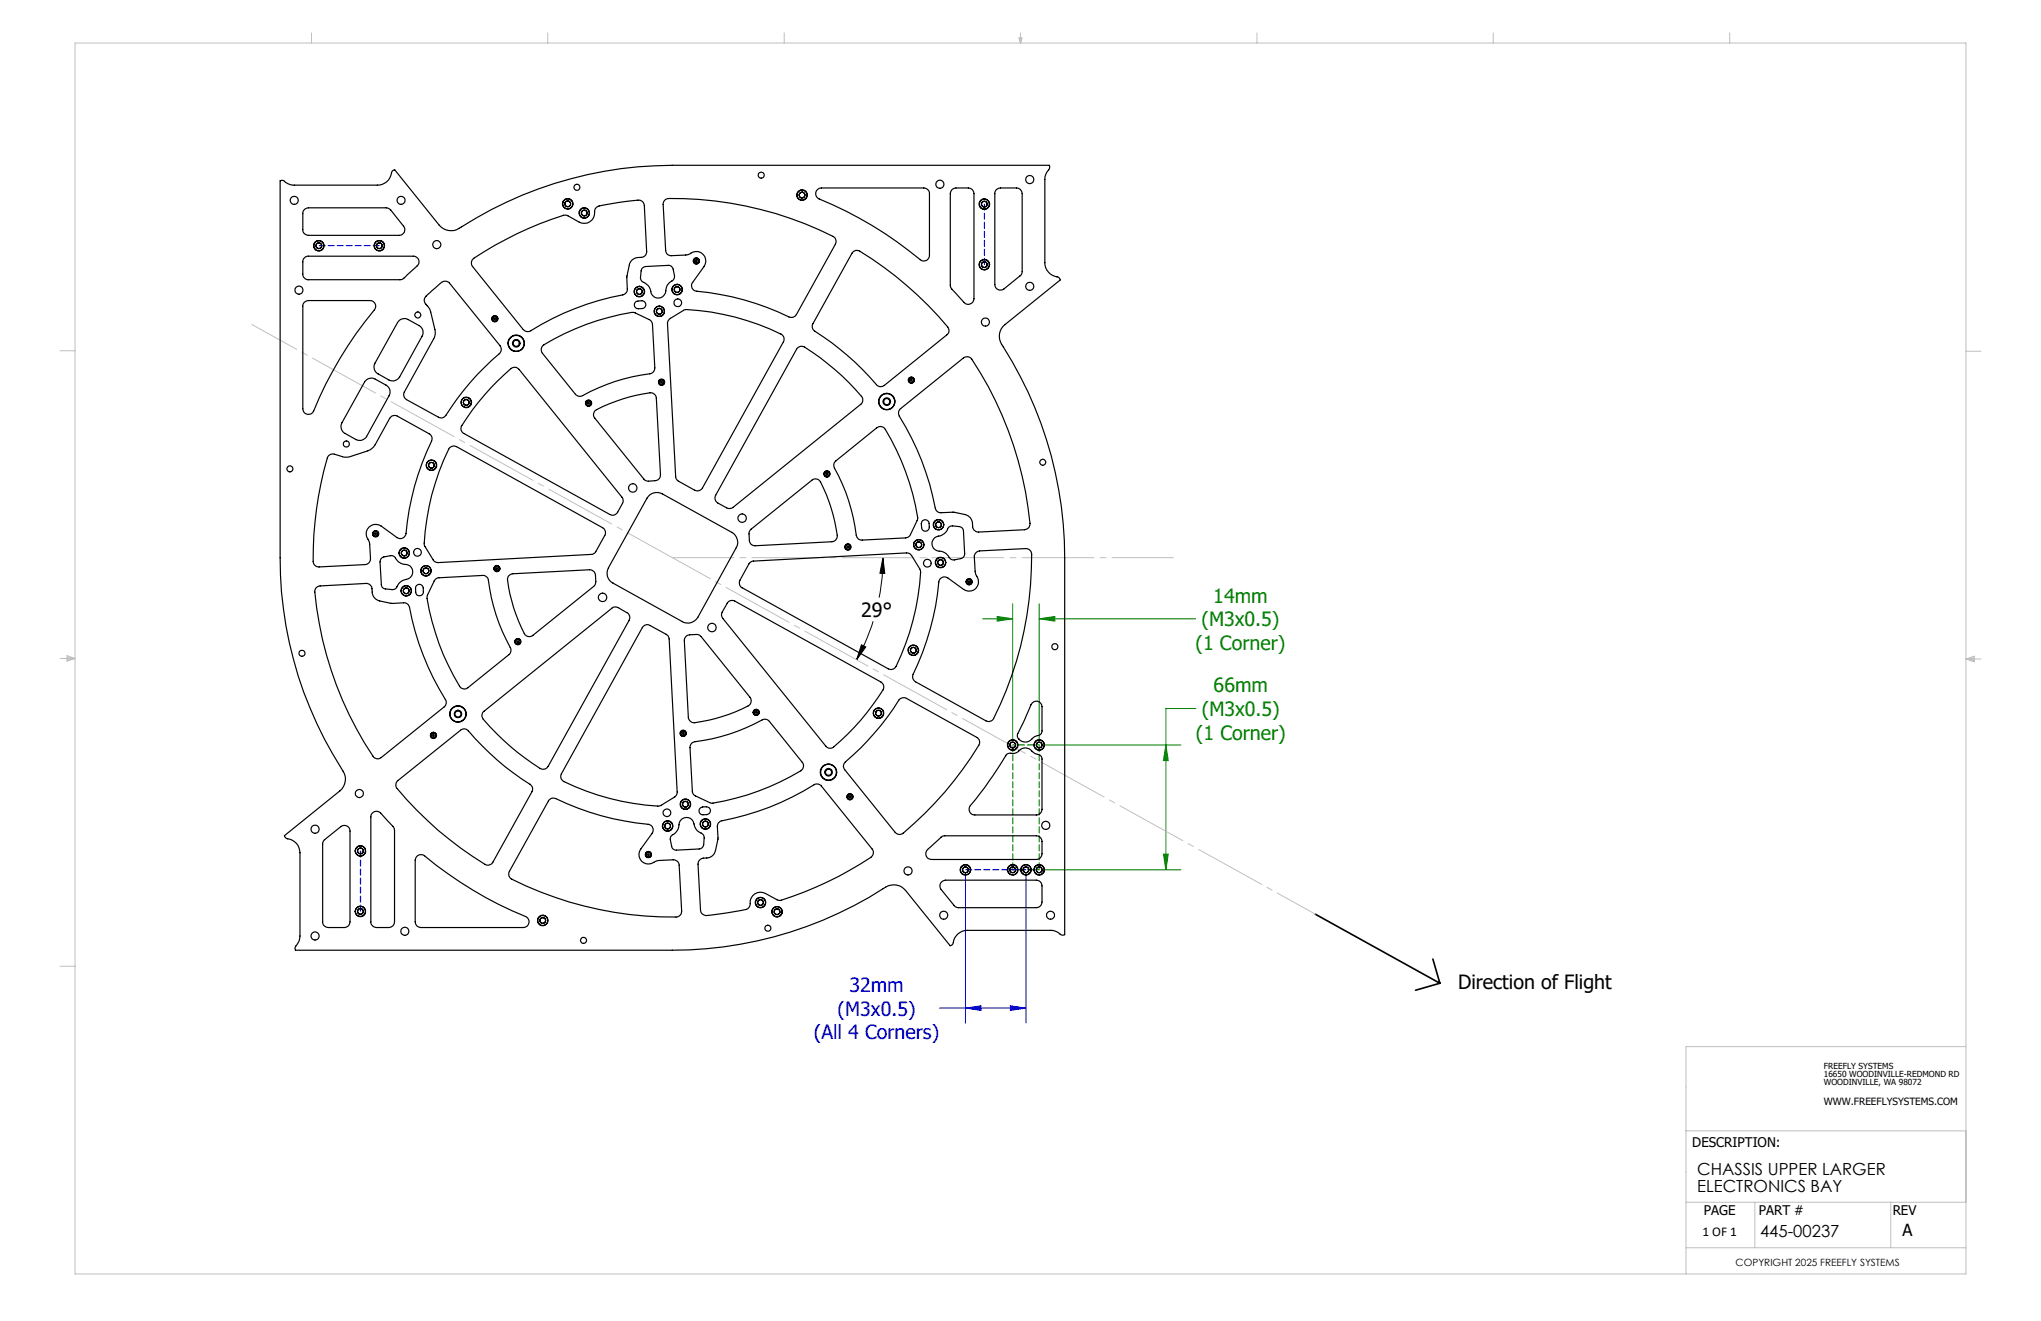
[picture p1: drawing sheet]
<svg xmlns="http://www.w3.org/2000/svg" width="432mm" height="279mm" viewBox="0 0 432 279" stroke-linecap="round" stroke-linejoin="round" font-family="sans-serif">
<path d="M186.8 118l.4 3.3-1-.1zM186.8 118a39.1 39.1 0 0 1-.8 8.4M182.2 136.4l1 .4-2 2.8zM184.7 131.4a42.9 42.9 0 0 1-3.5 8.2" fill="none" stroke="#000" stroke-width=".21"/>
<path d="M207.9 130.9h6.3M211 130.4l3.2 .5-3.2 .5zM214.2 127.7v28.6M219.9 127.7v28.6M219.9 130.9h33M219.9 130.9l3.3-.5v1zM221.1 157.6h28.7M246.7 157.6l.5 3.3h-1.1zM253 149.9h-6.3v34.1M221.1 184h28.7M246.1 180.7h1.1l-.5 3.3z" fill="none" stroke="#008000" stroke-width=".21"/>
<path d="M204.3 185.2v31.2M217.1 185.2v31.2M198.7 213.2h18.4M204.3 213.2l3.2-.5v1zM213.7 212.7l3.4 .5-3.4 .5z" fill="none" stroke="#00f" stroke-width=".21"/>
<path d="M278.3 193.4l26.3 14.6M303.1 202.8l1.5 5.2M304.6 208l-5.1 1.4" fill="none" stroke="#000" stroke-width=".35"/>
<path d="M214.3 157.6h5.6M219.9 184h-5.6" fill="none" stroke="#008000" stroke-width=".25" stroke-dasharray="1.3 .6" stroke-dashoffset=".7"/>
<path d="M219.9 157.6v26.4M214.3 184v-26.4" fill="none" stroke="#008000" stroke-width=".25" stroke-dasharray="1.3 .6" stroke-dashoffset="-.2"/>
<path d="M142.3 118l136 75.3" fill="none" stroke="#c0c0c0" stroke-width=".21" stroke-dasharray="15.2 1.3 1.3 1.3" stroke-dashoffset="6.1"/>
<path d="M142.3 118h106" fill="none" stroke="#c0c0c0" stroke-width=".21" stroke-dasharray="15.2 1.3 1.3 1.3" stroke-dashoffset="2.3"/>
<path d="M142.3 118l-89-49.4" fill="none" stroke="#c0c0c0" stroke-width=".21" stroke-dasharray="15.2 1.3 1.3 1.3" stroke-dashoffset="4.4"/>
<g fill="none" stroke="#c0c0c0" stroke-width=".21">
<path d="M15.9 9.1h400v260.4h-400zM65.9 6.9v2.2M115.9 6.9v2.2M165.9 6.9v2.2M215.6 8h.6l-.3 1.1zM215.7 8l.2 1.1M215.9 6.9v2.2M216 8l-.1 1.1M265.9 6.9v2.2M315.9 6.9v2.2M365.9 6.9v2.2M12.7 74.2h3.2"/>
<path d="M415.9 74.3h3.2M12.7 139.3h3.2M14.2 139.1l1.7 .2M14.2 138.7l1.7 .6-1.7 .5zM15.9 139.3l-1.7 .3M415.9 139.4h3.2M415.9 139.4l1.8-.6v1.2zM415.9 139.4l1.8 .3M417.7 139.2l-1.8 .2M12.7 204.4h3.2M356.7 239.2h59.2M415.9 221.4h-59.2v48.1"/>
<path d="M356.7 254.3h59.2M371.3 254.3v9.6M400 254.3v9.6M356.7 263.9h59.2"/>
</g>
<path d="M67.5 52h12.8M208.3 43.2v12.8M76.3 180v12.8M204.3 184h12.8" fill="none" stroke="#00f" stroke-width=".25" stroke-dasharray="1.3 .6" stroke-dashoffset="-.1"/>
<path d="M182.2 136.4l1 .4-2 2.8zM186.8 118l.4 3.3-1-.1z" fill="#000"/>
<path d="M246.7 157.6l.5 3.3h-1.1zM246.1 180.7h1.1l-.5 3.3zM211 130.4l3.2 .5-3.2 .5zM219.9 130.9l3.3-.5v1z" fill="#008000"/>
<path d="M204.3 213.2l3.2-.5v1zM213.7 212.7l3.4 .5-3.4 .5z" fill="#00f"/>
<g fill="none" stroke="#000" stroke-width=".25">
<path d="M59.3 38.2h.1a.84 .84 0 0 1 1 .4l1.6 .6h17.8a3.1 3.1 0 0 0 3.1-2.9l.6-.4 9.4 11.7a3.3 3.3 0 0 0 4.7 .4 83 83 0 0 1 44.6-13h79.8a1.14 1.14 0 0 1-.5 1.4l-.4 1.3v17.9a3.2 3.2 0 0 0 2.9 3.1l.3 .5-11.7 9.5a3.2 3.2 0 0 0-.3 4.7 83.4 83.4 0 0 1 12.9 44.6v79.7a1.11 1.11 0 0 1-1.3-.5l-1.4-.4h-17.9a3.3 3.3 0 0 0-3.1 2.9l-.5 .3-9.4-11.7a3.3 3.3 0 0 0-4.8-.3 82.7 82.7 0 0 1-44.6 13h-79.7v-.1a.87 .87 0 0 1 .3-1.1l.5-.7 .2-1.1v-17.6a3.3 3.3 0 0 0-3-3.1l-.3-.6 11.7-9.4a3.3 3.3 0 0 0 .3-4.7 82.3 82.3 0 0 1-12.9-44.6zM64.4 54.5l.6-.3h22.5a1.24 1.24 0 0 1 1.2 1 1.24 1.24 0 0 1-.8 1.4l-2.5 2.3-.6 .3h-19.5a1.2 1.2 0 0 1-1.2-1.2v-2.9zM64.4 44.3l.9-.3h16.7l.7 .4 2.7 3.4a1.17 1.17 0 0 1 .1 1.3 1.17 1.17 0 0 1-1 .7h-19.2a1.2 1.2 0 0 1-1.2-1.2v-3.7zM99.9 55a68.3 68.3 0 0 1 19.7-9.5l.5 .1 2.5 1.4a2.31 2.31 0 0 0 2.4-.3 2.31 2.31 0 0 0 .8-2.3l.4-.5a20.9 20.9 0 0 1 5.7-1.2l2-.3a2.32 2.32 0 0 1 1.8 .1l.4 .3 .2 .7 .5 9.7a1.15 1.15 0 0 1-1.1 1.2 2.18 2.18 0 0 0-2.6 1.7l-.5 2.3 .1 2.7a1.23 1.23 0 0 1-.9 1.3 58.4 58.4 0 0 0-19.9 7.7h-.7l-.5-.4-10.7-13.3-.3-.7zM135.8 56.8l.8-.4 4.8-.3a.98 .98 0 0 1 1 .8l.3 1.4a1.4 1.4 0 0 1-1.1 1.5l-.6 1.1a1.82 1.82 0 0 1-2.6 1.9 2.19 2.19 0 0 1-.9-1.8 3.8 3.8 0 0 0-1.8-1.6l-.2-.7zM140.6 42.4l.4-.3a73 73 0 0 1 35.6 8.2l.3 .6-.2 .7-8.2 14.9a1.21 1.21 0 0 1-1.6 .5 57.4 57.4 0 0 0-19.8-5.5 1.15 1.15 0 0 1-.6-1.8l2.4-3.3a2.05 2.05 0 0 0-.3-2.8 2.05 2.05 0 0 0-2.8 .2l-.7 .1-3 .2a1.14 1.14 0 0 1-1.3-1.1l-.5-9.7zM173 40l.8-.2h21.6a1.2 1.2 0 0 1 1.2 1.2v13a1.17 1.17 0 0 1-.6 1.1 1.17 1.17 0 0 1-1.3-.2 85 85 0 0 0-21.7-13 1.21 1.21 0 0 1 0-1.9zM180.4 53.4l.6-.4h.5a69.8 69.8 0 0 1 19.2 16.6v.7l-.4 .5-13.2 10.7a1.19 1.19 0 0 1-1.7-.1 63.9 63.9 0 0 0-13.4-11.7l-.2-.6 .2-.6zM201.4 40.1l.8-.3h2.7a1.2 1.2 0 0 1 1.2 1.2v22.2a1.27 1.27 0 0 1-1.1 1.2 1.27 1.27 0 0 1-1.4-.8l-2.3-2.5-.3-.6v-19.5zM210.8 40.1l.9-.3h3.4a1.2 1.2 0 0 1 1.2 1.2v16.6l-.4 .7-3.5 2.8a1.19 1.19 0 0 1-1.2 .1 1.19 1.19 0 0 1-.7-1v-19.5zM64.4 63.9l.9-.3h13a1.2 1.2 0 0 1 1.1 .7 1.2 1.2 0 0 1-.2 1.2 85 85 0 0 0-13.1 21.8 1.2 1.2 0 0 1-1.3 .3 1.2 1.2 0 0 1-.7-1.1v-22zM84.3 68l.5-.4 1-.2 2.9 1.5a1.6 1.6 0 0 1 .6 2.2l-4.7 8.6a1.7 1.7 0 0 1-2.3 .7l-2.3-1.3a1.67 1.67 0 0 1-.7-2.3z"/>
<path d="M90.5 62.3l.8-.8a8.5 8.5 0 0 1 2.8-2l.9 .2 10.8 13.4a1.24 1.24 0 0 1-.2 1.7 61 61 0 0 0-11.5 13.4l-.7 .2-.4-.1-7-3.8a1.21 1.21 0 0 1-.5-1.6l6.2-11.2a2.48 2.48 0 0 0 .3-2l-.9-3.7-.5-1.1a1.52 1.52 0 0 1-.1-2.6zM114.9 73.1a49.6 49.6 0 0 1 19.2-7l3.2 1.5a1.24 1.24 0 0 1 .7 1l.5 9.2a1.21 1.21 0 0 1-1 1.3 42 42 0 0 0-14.6 4.7l-.7-.1-.5-.3-6.9-8.7-.3-.9zM134.4 63.9a1.51 1.51 0 0 1 2.2 .2 .82 .82 0 0 1-.7 1.2h-.9a.82 .82 0 0 1-.7-.5 .82 .82 0 0 1 .1-.9zM141.6 67.6l3.2-2.1a46.2 46.2 0 0 1 20.8 5.4l.3 .7-.2 .7-17.1 30.9a1.21 1.21 0 0 1-1.6 .5l-3.6-2-.5-.8-1.7-32.5zM168.7 73.7l.6-.4h.5a43.4 43.4 0 0 1 11.1 9l1.3 1.5a1.2 1.2 0 0 1-.1 1.7l-27 21.8a1.26 1.26 0 0 1-1.4 .1l-1.8-1a1.24 1.24 0 0 1-.5-1.7zM69.6 96.3l.4-.2 .5-.1 2.2 .7h.8l4.3-1.3a3.2 3.2 0 0 0 1.6-1.3l3-5.6a1.21 1.21 0 0 1 1.7-.5l6.7 3.8a1.16 1.16 0 0 1 .5 1.5 56.9 56.9 0 0 0-5.5 19.8 1.22 1.22 0 0 1-1.8 .6l-3.4-2.4a2.02 2.02 0 0 0-2.6 .3 2.02 2.02 0 0 0 0 2.7l.2 .7 .2 3.1a1.21 1.21 0 0 1-1.2 1.3l-9.7 .5a1.21 1.21 0 0 1-1.2-1.2 71.4 71.4 0 0 1 3.2-22.3zM77.5 80.3l.9-.3h.7l2.6 1.5a1.6 1.6 0 0 1 .6 2.2l-4.7 8.6a1.7 1.7 0 0 1-2.3 .7l-2.3-1.3a1.67 1.67 0 0 1-.6-2.3l4.7-8.6zM95 94.8l.9-.5 .7 .2 30.9 17.1a1.19 1.19 0 0 1 .5 1.6l-2 3.6-.8 .5-32.5 1.7-.4-.1-.6-.3-2-3.4a52.1 52.1 0 0 1 5.3-20.4zM105.2 80.7l2.9-2.7a1.2 1.2 0 0 1 1.7 .1l21.8 27.1a1.2 1.2 0 0 1 .1 1.3l-1 1.8a1.18 1.18 0 0 1-1.7 .5l-30.9-17.1a1.15 1.15 0 0 1-.4-1.7 52.6 52.6 0 0 1 7.5-9.3zM125.8 87a30.6 30.6 0 0 1 12.2-3.9l.6 .4 .3 .7 .8 16.2a1.2 1.2 0 0 1-1.1 1.3l-1.5 .1-.8-.4-10.5-13-.2-.7zM176.8 97.5l8.7-7a1.21 1.21 0 0 1 1.8 .3 48.4 48.4 0 0 1 6.8 19l-1.5 3.3a1.24 1.24 0 0 1-1 .7l-9.2 .4a1.15 1.15 0 0 1-1.2-1 41.2 41.2 0 0 0-4.8-14.6l.1-.6zM190.4 86.6l13.4-10.9a1.21 1.21 0 0 1 1.8 .3 76.2 76.2 0 0 1 12.3 34.9l-.3 .7-.8 .4-9.8 .5a1.27 1.27 0 0 1-1.2-1.1 2.26 2.26 0 0 0-1.6-2.6l-2.4-.5-2.7 .1a1.16 1.16 0 0 1-1.2-.9 60.4 60.4 0 0 0-7.8-19.9v-.6z"/>
<path d="M80.6 118.2l.6-.4 1.4-.3a1.12 1.12 0 0 1 1.3 .8 2.7 2.7 0 0 0 2.3 1.2 1.63 1.63 0 0 1 1.1 1.8 1.63 1.63 0 0 1-1.7 1.3 3.3 3.3 0 0 0-1.9 1.9l-.6 .2-1.5-.1a.9 .9 0 0 1-.9-1l-.3-4.7zM137.5 104.7a2.46 2.46 0 0 1 2.6-.2l14.7 8.1a2.4 2.4 0 0 1 1 3.3l-8.2 14.7a2.43 2.43 0 0 1-3.2 .9l-14.7-8.2a2.35 2.35 0 0 1-1-3.2l8.2-14.7zM158.6 119l.7-.3 32.5-1.8a1.22 1.22 0 0 1 1.1 .6l1.8 3.3a49.1 49.1 0 0 1-5.4 20.5l-.7 .3-.7-.1-30.9-17.2a1.19 1.19 0 0 1-.4-1.6zM158.8 112l13-10.4a1.21 1.21 0 0 1 1.8 .4 32.1 32.1 0 0 1 3.5 11.7l-.4 .6-.7 .3-16.2 .8a1.15 1.15 0 0 1-1.3-1.1v-1.7zM195.1 110.2a.84 .84 0 0 1 .9-.2 .84 .84 0 0 1 .6 .7v.8a.81 .81 0 0 1-.8 .9 .81 .81 0 0 1-.8-.8l-.1-.8zM197.7 113.8l.4-.3a3.1 3.1 0 0 0 2.7-2l.6-.3 1.5 .2a.97 .97 0 0 1 .9 .9l.3 4.8a1.05 1.05 0 0 1-.8 1l-1.4 .3a1.15 1.15 0 0 1-1.2-.8 2.95 2.95 0 0 0-2.4-1.1 1.61 1.61 0 0 1-.6-2.7zM66.9 124.3l.8-.4 9.7-.5a1.21 1.21 0 0 1 1.3 1.1 2.19 2.19 0 0 0 1.6 2.6l2.6 .5 2.5-.1a1.22 1.22 0 0 1 1.2 1 58.5 58.5 0 0 0 7.8 19.8l-.1 .9-.3 .3-13.4 10.7a1.18 1.18 0 0 1-1.7-.3 74.2 74.2 0 0 1-12.3-35.2zM88.1 123.9a.84 .84 0 0 1 .9-.3 .84 .84 0 0 1 .5 .8l.1 .8a.81 .81 0 0 1-.8 .8 .81 .81 0 0 1-.9-.8v-.7zM92 122.6l.7-.4 9.4-.5a1.21 1.21 0 0 1 1.2 1.1 42 42 0 0 0 4.8 14.6l-.1 .6-.3 .5-8.7 7a1.18 1.18 0 0 1-1.8-.4 47.9 47.9 0 0 1-6.8-19zM107.6 121.8l.9-.4 16.2-.9a1.27 1.27 0 0 1 1.3 1.1v1.6l-.4 .8-12.9 10.4a1.2 1.2 0 0 1-1.8-.4 32.1 32.1 0 0 1-3.5-11.8zM136 132.5l.8-.4 .5 .1 3.6 2 .5 .4 .2 .5 1.7 32.4a1.22 1.22 0 0 1-.6 1.1l-3.2 1.9a49.1 49.1 0 0 1-20.6-5.5l-.3-.6 .2-.7zM145.1 134.7l.6-.4 1.6-.1 .9 .3 10.5 13a1.23 1.23 0 0 1-.4 1.8 31.3 31.3 0 0 1-11.8 3.5l-.6-.4-.3-.7-.8-16.2z"/>
<path d="M154 127.4l.6-.4 .9 .1 30.9 17.2a1.22 1.22 0 0 1 .4 1.6 48.5 48.5 0 0 1-10.8 12.3h-.7l-.6-.4-21.8-27a1.18 1.18 0 0 1-.1-1.3zM198.8 122.5l.2-.2a1.16 1.16 0 0 1 1.5-.1l3.4 2.5a2.04 2.04 0 0 0 2.7-.4 2.04 2.04 0 0 0-.2-2.8l-.3-3.7a1.27 1.27 0 0 1 1.2-1.3l9.7-.5a1.21 1.21 0 0 1 1.3 1.2 74.2 74.2 0 0 1-8.4 35.1l-.6 .3-.7-.1-14.9-8.3a1.28 1.28 0 0 1-.5-1.6 58 58 0 0 0 5.5-19.8zM102.2 150.6l27.2-21.9a1.17 1.17 0 0 1 1.4-.2l1.8 1.1a1.16 1.16 0 0 1 .5 1.6l-17.1 30.9a1.22 1.22 0 0 1-1.7 .4 48.1 48.1 0 0 1-12.3-10.8v-.5zM146.4 157.1l.2-.1a43.8 43.8 0 0 0 15-4.9l.6 .1 .6 .4 6.9 8.6a1.24 1.24 0 0 1-.3 1.8 50.2 50.2 0 0 1-19 6.9l-3.3-1.6a1.12 1.12 0 0 1-.6-1l-.5-9.1 .1-.7zM190.3 147.9l.6-.3h.7l15.1 8.4a1.19 1.19 0 0 1 .4 1.6 72.2 72.2 0 0 1-16.4 18.8l-.5 .1-.8-.5-10.7-13.2a1.15 1.15 0 0 1 .2-1.7 58.7 58.7 0 0 0 11.4-13.2zM213 159.6a1.85 1.85 0 0 1 1.6-.3l.4-.1a2.59 2.59 0 0 1 2.7-.8l1.5 1.1a1.21 1.21 0 0 1 1.3 1v10.7a1.2 1.2 0 0 1-1.2 1.2h-13.1a1.21 1.21 0 0 1-1.1-.7 1.21 1.21 0 0 1 .2-1.3 87.4 87.4 0 0 0 7.7-10.8zM218.4 148.7a1.18 1.18 0 0 1 1.3-.3 1.18 1.18 0 0 1 .8 1.1v5.1a1.15 1.15 0 0 1-1.3 1.1l-.5 .2a1.99 1.99 0 0 1-3.3 .3l-.2-.4 .1-.5zM68.5 177.8l3.6-3a1.19 1.19 0 0 1 1.3-.1 1.19 1.19 0 0 1 .6 1.1v19.2a1.2 1.2 0 0 1-1.2 1.2h-3.3a1.2 1.2 0 0 1-1.2-1.2v-16.7zM78.7 172.1a1.29 1.29 0 0 1 2.2 .2l2.4 2.6 .2 .7v19.4a1.2 1.2 0 0 1-1.2 1.2h-2.6a1.2 1.2 0 0 1-1.2-1.2v-22.2zM84 165.3l13.4-10.9a1.16 1.16 0 0 1 1.7 .2 60.1 60.1 0 0 0 13.3 11.6l.3 .6-.2 .7-8.2 14.9a1.19 1.19 0 0 1-1.7 .4 73.9 73.9 0 0 1-18.8-16.4v-.7zM116.1 169.2l.6-.4h.5a61.8 61.8 0 0 0 20.2 5.6 1.22 1.22 0 0 1 .6 1.8l-2.4 3.4a2.05 2.05 0 0 0 .3 2.7 2.05 2.05 0 0 0 2.8-.1l.7-.2 3-.1a1.21 1.21 0 0 1 1.3 1.1l.5 9.7a1.21 1.21 0 0 1-1.2 1.3 74.5 74.5 0 0 1-35.1-8.3l-.3-.7 .2-.7zM143.9 173.6a1.64 1.64 0 0 1 1.9-.6 1.64 1.64 0 0 1 1.1 1.6 3.3 3.3 0 0 0 1.8 1.9l.3 .6-.1 1.5a1.04 1.04 0 0 1-1 1l-4.8 .2a.98 .98 0 0 1-1-.8l-.3-1.4a1.05 1.05 0 0 1 .8-1.2 2.8 2.8 0 0 0 1.1-2.4z"/>
<path d="M148.1 171a1.53 1.53 0 0 1 2.1 .1 .84 .84 0 0 1-.7 1.2h-.8a.82 .82 0 0 1-.8-.4 .82 .82 0 0 1 .2-.9zM152 174l.3-.3a60.4 60.4 0 0 0 20.3-7.9l.6 .1 .4 .2 10.9 13.5a1.24 1.24 0 0 1-.2 1.7 67 67 0 0 1-19.5 9.1l-2.8-1.4a2.21 2.21 0 0 0-2.4 .1 2.21 2.21 0 0 0-.9 2.2l-.4 .8a20.8 20.8 0 0 1-5.7 1.2l-1 .1a4.8 4.8 0 0 1-2.6 .2l-.6-.4-.2-.7-.5-9.7a1.27 1.27 0 0 1 1.1-1.3 2.19 2.19 0 0 0 2.6-1.6l.5-2.5-.1-2.8zM196.3 179.7l2.1-1.9a1.97 1.97 0 0 1 1.3-1h19.6a1.2 1.2 0 0 1 1.2 1.2v2.6a1.2 1.2 0 0 1-1.2 1.2h-22.2a1.22 1.22 0 0 1-1.2-.8 1.22 1.22 0 0 1 .4-1.3zM88.3 181a1.21 1.21 0 0 1 1.5 0 85 85 0 0 0 21.7 13.1 1.23 1.23 0 0 1 .3 1.3 1.23 1.23 0 0 1-1.1 .8h-21.7a1.2 1.2 0 0 1-1.2-1.2v-13.1zM199.1 186.6l1-.4h19.2a1.2 1.2 0 0 1 1.2 1.2v3.4a1.2 1.2 0 0 1-1.2 1.2h-16.6l-.8-.4-2.8-3.5a1.25 1.25 0 0 1 0-1.5z"/>
<circle cx="122" cy="39.6" r=".63"/>
<circle cx="161" cy="37" r=".64"/>
<circle cx="198.8" cy="39" r=".86"/>
<circle cx="217.9" cy="38" r=".87"/>
<circle cx="62.2" cy="42.4" r=".85"/>
<circle cx="67.4" cy="52" r="1.06"/>
<circle cx="67.5" cy="52" r="1.1"/>
<circle cx="67.5" cy="52" r=".61"/>
<circle cx="80.2" cy="52" r="1.11"/>
<circle cx="80.2" cy="52" r=".6"/>
<circle cx="80.2" cy="52" r="1.06"/>
<circle cx="84.8" cy="42.4" r=".84"/>
<circle cx="92.4" cy="51.8" r=".85"/>
<circle cx="120.1" cy="43.1" r="1.12"/>
<circle cx="120.1" cy="43.1" r=".62"/>
<circle cx="120.1" cy="43.1" r="1.06"/>
<circle cx="123.6" cy="45.1" r=".62"/>
<circle cx="123.6" cy="45" r="1.06"/>
<circle cx="123.6" cy="45" r="1.11"/>
<circle cx="147.3" cy="55.2" r=".19"/>
<circle cx="147.3" cy="55.2" r=".66"/>
<circle cx="147.3" cy="55.2" r=".48"/>
<circle cx="147.3" cy="55.2" r=".61"/>
<circle cx="169.7" cy="41.3" r="1.06"/>
<circle cx="169.7" cy="41.3" r=".62"/>
<circle cx="169.7" cy="41.3" r="1.11"/>
<circle cx="169.7" cy="41.3" r=".6"/>
<circle cx="208.2" cy="43.2" r="1.06"/>
<circle cx="208.2" cy="56" r="1.05"/>
<circle cx="208.3" cy="43.2" r=".62"/>
<circle cx="208.3" cy="43.2" r="1.11"/>
<circle cx="208.3" cy="56" r=".62"/>
<circle cx="208.3" cy="56" r="1.11"/>
<circle cx="63.2" cy="61.4" r=".87"/>
<circle cx="88.4" cy="66.6" r=".63"/>
<circle cx="104.7" cy="67.4" r=".6"/>
<circle cx="104.7" cy="67.4" r=".19"/>
<circle cx="104.7" cy="67.4" r=".66"/>
<circle cx="104.7" cy="67.4" r=".48"/>
<circle cx="109.2" cy="72.6" r="1.74"/>
<circle cx="109.2" cy="72.6" r=".64"/>
<circle cx="109.2" cy="72.6" r="1.69"/>
<circle cx="109.2" cy="72.6" r=".81"/>
<circle cx="135.3" cy="61.7" r="1.06"/>
<circle cx="135.3" cy="61.7" r=".63"/>
<circle cx="135.3" cy="61.7" r="1.12"/>
<circle cx="135.3" cy="61.7" r=".59"/>
<circle cx="139.5" cy="65.8" r="1.1"/>
<circle cx="139.5" cy="65.8" r="1.07"/>
<circle cx="139.5" cy="65.9" r=".62"/>
<circle cx="143.2" cy="61.2" r=".63"/>
<circle cx="143.3" cy="61.2" r="1.11"/>
<circle cx="143.3" cy="61.2" r=".6"/>
<circle cx="143.3" cy="61.2" r="1.06"/>
<circle cx="143.4" cy="64" r=".82"/>
<circle cx="208.5" cy="68.1" r=".85"/>
<circle cx="217.9" cy="60.6" r=".85"/>
<circle cx="61.3" cy="99.2" r=".63"/>
<circle cx="73.3" cy="93.9" r=".64"/>
<circle cx="91.3" cy="98.4" r="1.07"/>
<circle cx="91.3" cy="98.4" r=".62"/>
<circle cx="91.3" cy="98.4" r=".61"/>
<circle cx="91.3" cy="98.4" r="1.11"/>
<circle cx="98.6" cy="85.1" r="1.06"/>
<circle cx="98.6" cy="85.1" r=".62"/>
<circle cx="98.7" cy="85.1" r="1.11"/>
<circle cx="124.5" cy="85.3" r=".19"/>
<circle cx="124.5" cy="85.3" r=".48"/>
<circle cx="124.5" cy="85.3" r=".61"/>
<circle cx="140" cy="80.8" r=".48"/>
<circle cx="140" cy="80.8" r=".67"/>
<circle cx="140" cy="80.8" r=".59"/>
<circle cx="140" cy="80.8" r=".18"/>
<circle cx="187.6" cy="84.9" r=".79"/>
<circle cx="187.6" cy="84.9" r="1.74"/>
<circle cx="187.6" cy="84.9" r=".64"/>
<circle cx="187.6" cy="84.9" r="1.68"/>
<circle cx="192.8" cy="80.4" r=".6"/>
<circle cx="192.8" cy="80.4" r=".18"/>
<circle cx="192.8" cy="80.4" r=".48"/>
<circle cx="192.8" cy="80.4" r=".67"/>
<circle cx="220.6" cy="97.8" r=".63"/>
<circle cx="79.5" cy="112.9" r=".65"/>
<circle cx="79.5" cy="112.9" r=".47"/>
<circle cx="79.5" cy="112.9" r=".17"/>
<circle cx="79.5" cy="112.9" r=".6"/>
<circle cx="85.5" cy="117" r=".6"/>
<circle cx="85.5" cy="117" r="1.06"/>
<circle cx="85.5" cy="117" r="1.11"/>
<circle cx="85.5" cy="117" r=".62"/>
<circle cx="88.3" cy="116.8" r=".82"/>
<circle cx="133.9" cy="103.2" r=".9"/>
<circle cx="157" cy="109.6" r=".9"/>
<circle cx="174.9" cy="100.2" r=".66"/>
<circle cx="174.9" cy="100.2" r=".6"/>
<circle cx="175" cy="100.2" r=".18"/>
<circle cx="175" cy="100.2" r=".48"/>
<circle cx="179.4" cy="115.7" r=".48"/>
<circle cx="179.4" cy="115.7" r=".17"/>
<circle cx="179.4" cy="115.7" r=".61"/>
<circle cx="179.4" cy="115.7" r=".67"/>
<circle cx="194.4" cy="115.2" r=".61"/>
<circle cx="194.4" cy="115.2" r="1.1"/>
<circle cx="194.4" cy="115.2" r=".6"/>
<circle cx="194.4" cy="115.2" r="1.06"/>
<circle cx="196.2" cy="119.1" r=".81"/>
<circle cx="198.5" cy="111" r=".6"/>
<circle cx="198.6" cy="111" r=".62"/>
<circle cx="198.6" cy="111" r="1.11"/>
<circle cx="198.6" cy="111" r="1.07"/>
<circle cx="199" cy="119" r=".6"/>
<circle cx="199" cy="119" r="1.12"/>
<circle cx="199" cy="119" r=".62"/>
<circle cx="199" cy="119" r="1.07"/>
<circle cx="63.9" cy="138.2" r=".64"/>
<circle cx="85.9" cy="125" r="1.06"/>
<circle cx="85.9" cy="125" r=".6"/>
<circle cx="85.9" cy="125" r="1.1"/>
<circle cx="85.9" cy="125" r=".61"/>
<circle cx="90.1" cy="120.7" r="1.11"/>
<circle cx="90.1" cy="120.7" r=".62"/>
<circle cx="90.1" cy="120.7" r=".6"/>
<circle cx="90.1" cy="120.7" r="1.06"/>
<circle cx="105.1" cy="120.2" r=".48"/>
<circle cx="105.1" cy="120.3" r=".6"/>
<circle cx="105.1" cy="120.3" r=".19"/>
<circle cx="105.1" cy="120.3" r=".66"/>
<circle cx="109.5" cy="135.7" r=".6"/>
<circle cx="109.5" cy="135.7" r=".49"/>
<circle cx="109.6" cy="135.7" r=".67"/>
<circle cx="109.6" cy="135.7" r=".18"/>
<circle cx="127.5" cy="126.3" r=".9"/>
<circle cx="150.6" cy="132.7" r=".9"/>
<circle cx="193.2" cy="137.5" r="1.06"/>
<circle cx="193.2" cy="137.5" r=".63"/>
<circle cx="193.2" cy="137.5" r="1.11"/>
<circle cx="193.2" cy="137.5" r=".6"/>
<circle cx="205" cy="123" r=".66"/>
<circle cx="205" cy="123" r=".19"/>
<circle cx="205" cy="123" r=".49"/>
<circle cx="205" cy="123" r=".6"/>
<circle cx="223.2" cy="136.8" r=".64"/>
<circle cx="91.7" cy="155.5" r=".6"/>
<circle cx="91.7" cy="155.6" r=".47"/>
<circle cx="91.7" cy="155.5" r=".67"/>
<circle cx="91.7" cy="155.5" r=".18"/>
<circle cx="96.9" cy="151" r=".8"/>
<circle cx="96.9" cy="151" r="1.68"/>
<circle cx="96.9" cy="151" r="1.75"/>
<circle cx="96.9" cy="151" r=".65"/>
<circle cx="144.5" cy="155.1" r=".61"/>
<circle cx="144.5" cy="155.1" r=".17"/>
<circle cx="144.5" cy="155.1" r=".66"/>
<circle cx="144.5" cy="155.1" r=".48"/>
<circle cx="160" cy="150.7" r=".66"/>
<circle cx="160" cy="150.7" r=".19"/>
<circle cx="160" cy="150.7" r=".6"/>
<circle cx="160" cy="150.7" r=".47"/>
<circle cx="185.8" cy="150.8" r="1.07"/>
<circle cx="185.9" cy="150.8" r=".63"/>
<circle cx="185.9" cy="150.8" r="1.11"/>
<circle cx="185.9" cy="150.8" r=".59"/>
<circle cx="214.2" cy="157.6" r=".6"/>
<circle cx="214.2" cy="157.6" r="1.12"/>
<circle cx="214.3" cy="157.6" r=".61"/>
<circle cx="214.3" cy="157.6" r="1.07"/>
<circle cx="219.8" cy="157.6" r="1.06"/>
<circle cx="219.9" cy="157.6" r="1.12"/>
<circle cx="219.9" cy="157.6" r=".61"/>
<circle cx="66.7" cy="175.4" r=".87"/>
<circle cx="76" cy="167.8" r=".87"/>
<circle cx="76.2" cy="180" r="1.06"/>
<circle cx="76.2" cy="180" r=".6"/>
<circle cx="76.2" cy="180" r="1.11"/>
<circle cx="141.1" cy="171.9" r=".81"/>
<circle cx="141.2" cy="174.7" r=".62"/>
<circle cx="141.3" cy="174.7" r="1.06"/>
<circle cx="141.3" cy="174.7" r=".6"/>
<circle cx="141.3" cy="174.7" r="1.11"/>
<circle cx="145" cy="170.1" r=".6"/>
<circle cx="145" cy="170.1" r="1.11"/>
<circle cx="145" cy="170.1" r=".62"/>
<circle cx="145" cy="170.1" r="1.05"/>
<circle cx="149.2" cy="174.3" r="1.06"/>
<circle cx="149.2" cy="174.3" r=".6"/>
<circle cx="149.2" cy="174.3" r="1.11"/>
<circle cx="149.2" cy="174.3" r=".62"/>
<circle cx="175.3" cy="163.3" r="1.74"/>
<circle cx="175.3" cy="163.3" r=".66"/>
<circle cx="175.3" cy="163.3" r="1.67"/>
<circle cx="175.3" cy="163.3" r=".8"/>
<circle cx="179.8" cy="168.5" r=".6"/>
<circle cx="179.8" cy="168.5" r=".17"/>
<circle cx="179.8" cy="168.5" r=".64"/>
<circle cx="179.8" cy="168.5" r=".47"/>
<circle cx="221.3" cy="174.6" r=".87"/>
<circle cx="66.7" cy="198" r=".86"/>
<circle cx="76.2" cy="192.8" r=".6"/>
<circle cx="76.2" cy="192.8" r="1.07"/>
<circle cx="76.3" cy="192.8" r="1.11"/>
<circle cx="85.6" cy="197" r=".87"/>
<circle cx="114.8" cy="194.7" r="1.06"/>
<circle cx="114.8" cy="194.7" r=".62"/>
<circle cx="114.8" cy="194.7" r="1.11"/>
<circle cx="114.8" cy="194.7" r=".6"/>
<circle cx="123.5" cy="198.9" r=".63"/>
<circle cx="137.2" cy="180.8" r=".59"/>
<circle cx="137.2" cy="180.8" r=".67"/>
<circle cx="137.2" cy="180.7" r=".48"/>
<circle cx="137.2" cy="180.8" r=".18"/>
<circle cx="160.9" cy="190.9" r="1.11"/>
<circle cx="160.9" cy="190.9" r=".63"/>
<circle cx="160.9" cy="190.9" r="1.06"/>
<circle cx="162.5" cy="196.3" r=".64"/>
<circle cx="164.4" cy="192.9" r=".63"/>
<circle cx="164.4" cy="192.8" r="1.11"/>
<circle cx="164.4" cy="192.8" r=".6"/>
<circle cx="164.4" cy="192.8" r="1.06"/>
<circle cx="192.1" cy="184.2" r=".87"/>
<circle cx="199.7" cy="193.6" r=".85"/>
<circle cx="204.2" cy="184" r=".6"/>
<circle cx="204.2" cy="184" r="1.11"/>
<circle cx="204.3" cy="184" r=".63"/>
<circle cx="204.3" cy="184" r="1.07"/>
<circle cx="214.2" cy="184" r="1.1"/>
<circle cx="214.2" cy="184" r="1.05"/>
<circle cx="214.3" cy="184" r=".59"/>
<circle cx="214.3" cy="184" r=".62"/>
<circle cx="217" cy="184" r="1.11"/>
<circle cx="217.1" cy="184" r=".6"/>
<circle cx="217.1" cy="184" r=".63"/>
<circle cx="217.1" cy="184" r="1.06"/>
<circle cx="219.9" cy="184" r="1.11"/>
<circle cx="219.9" cy="184" r=".62"/>
<circle cx="219.9" cy="184" r="1.07"/>
<circle cx="222.2" cy="193.6" r=".85"/>
</g>
<g font-size="4.2">
<text x="182.2" y="130.5">29°</text>
<text x="308.5" y="209.2">Direction of Flight</text>
</g>
<g font-size="4.2" fill="#008000">
<text x="256.7" y="127.5">14mm</text>
<text x="252.9" y="137.5">(1 Corner)</text>
<text x="254.2" y="132.5">(M3x0.5)</text>
<text x="256.8" y="146.5">66mm</text>
<text x="254.3" y="151.5">(M3x0.5)</text>
<text x="253" y="156.5">(1 Corner)</text>
</g>
<g font-size="4.2" fill="#00f">
<text x="179.7" y="209.8">32mm</text>
<text x="177.2" y="214.8">(M3x0.5)</text>
<text x="172.2" y="219.8">(All 4 Corners)</text>
</g>
<g font-size="3.5">
<text x="359.1" y="248.6">CHASSIS UPPER LARGER</text>
<text x="359.1" y="252.1">ELECTRONICS BAY</text>
<text x="372.4" y="261.5">445-00237</text>
<text x="402.5" y="261.5">A</text>
</g>
<g font-size="2.8">
<text x="358" y="242.6">DESCRIPTION:</text>
<text x="360.5" y="256.9">PAGE</text>
<text x="372.1" y="256.9">PART #</text>
<text x="400.4" y="256.9">REV</text>
<text x="360.2" y="261.5">1 OF 1</text>
</g>
<g font-size="2.1">
<text x="385.9" y="233.7">WWW.FREEFLYSYSTEMS.COM</text>
<text x="367.2" y="267.8">COPYRIGHT 2025 FREEFLY SYSTEMS</text>
</g>
<g font-size="1.8">
<text x="385.9" y="226">FREEFLY SYSTEMS</text>
<text x="385.9" y="227.8">16650 WOODINVILLE-REDMOND RD</text>
<text x="385.9" y="229.5">WOODINVILLE, WA 98072</text>
</g>
</svg>
